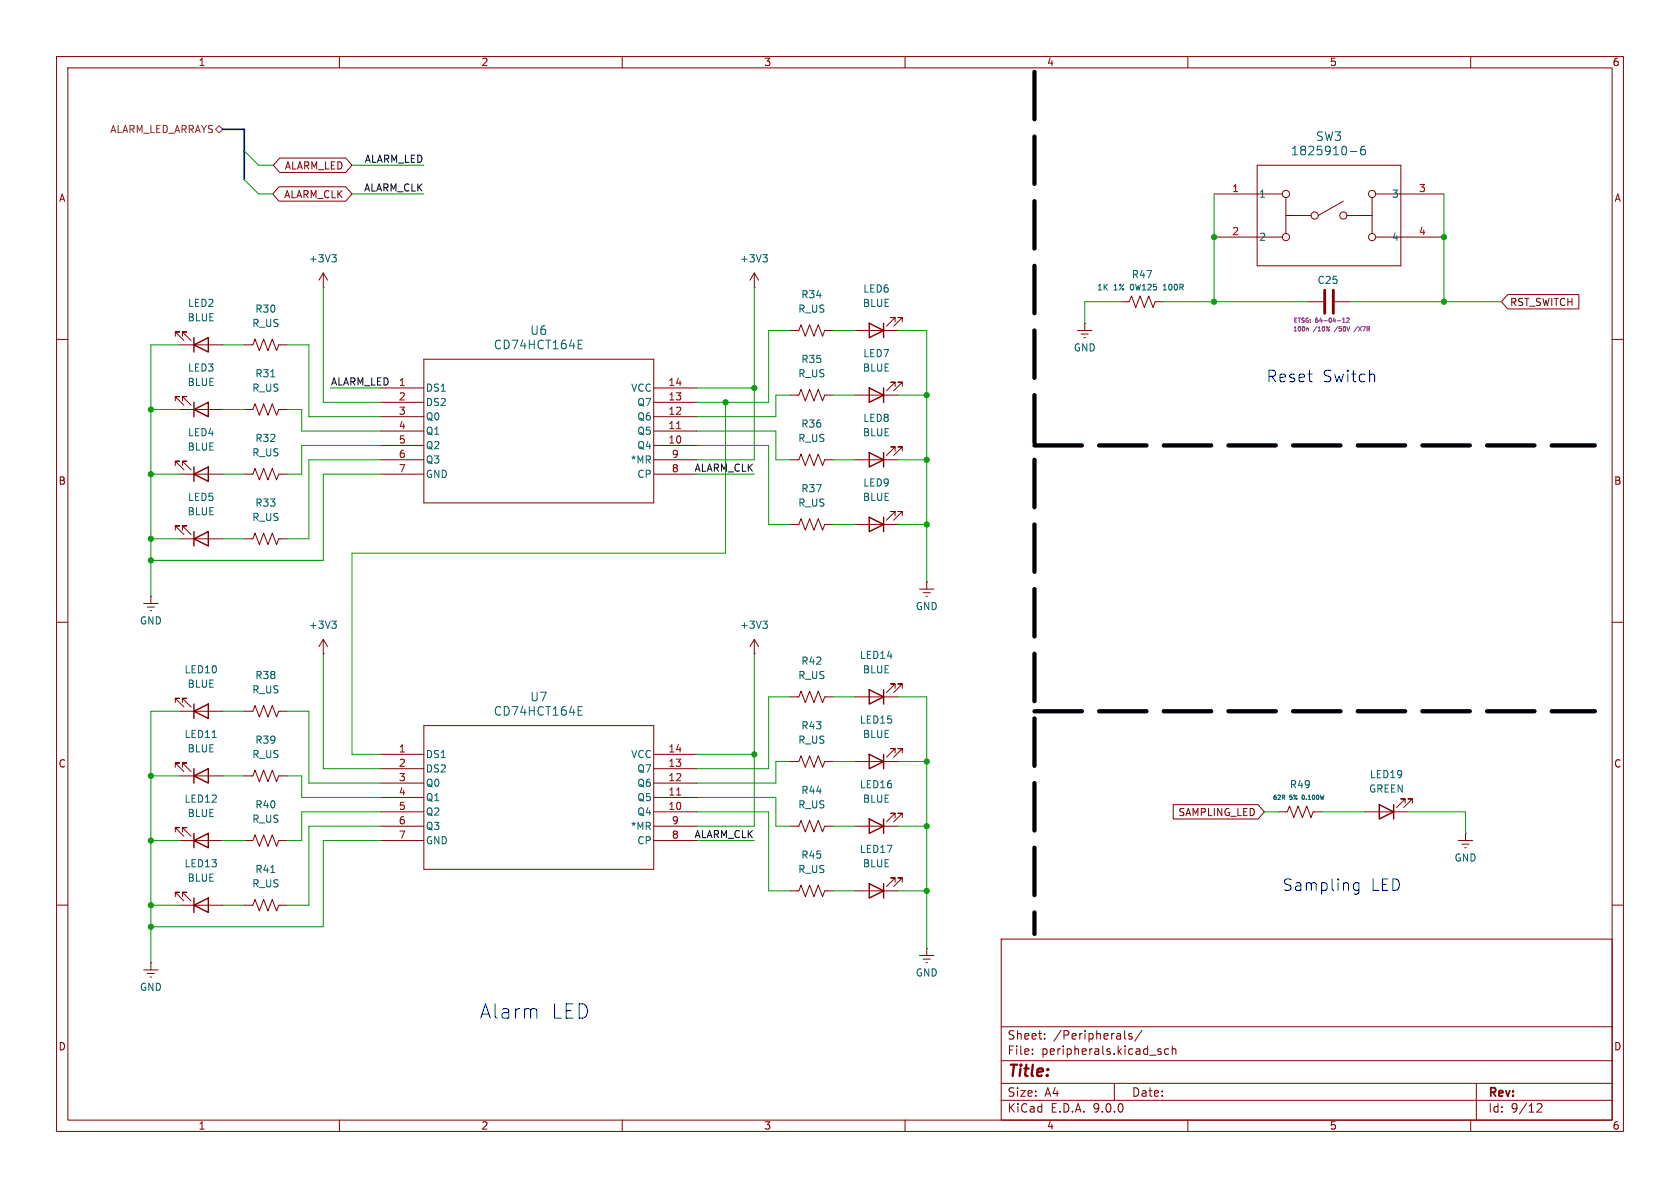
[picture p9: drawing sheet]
<svg xmlns="http://www.w3.org/2000/svg" width="297mm" height="210mm" viewBox="0 0 297 210" stroke-linecap="round" stroke-linejoin="round" font-family="sans-serif">
<g fill="none" stroke="#840000" stroke-width=".18">
<path d="M10 10h277v190h-277zM12 12h273v186h-273zM60 10v2M110 10v2M160 10v2M210 10v2M260 10v2M49.3 33h11.8l1.1 1.3-1.1 1.3h-11.8l-1.1-1.3zM49.4 27.9h11.7l1.1 1.3-1.1 1.3h-11.7l-1.1-1.3zM214.6 34.3h12.1M222.2 29.2h25.4v17.8h-25.4zM227.3 34.9v6.4"/>
<path d="M227.3 38.1h4.5M237.5 35.6l-4.5 2.5M238.1 38.1h4.5M242.6 34.9v6.4M243.2 34.3h12.1M31 59.4v-.7h.7h-.7l1.5 1.5M32.3 59.4v-.7h.7h-.7l1.5 1.5M57.1 50.8h.1M57.1 48.3v2.5M57.1 48.3l-.7 1.2M57.1 48.3l.8 1.2M133.3 50.8h.1"/>
<path d="M133.3 48.3l-.7 1.2M133.3 48.3l.8 1.2M133.3 48.3v2.5M139.7 58.4h1.5l.4-1 .8 2 .7-2 .8 2 .8-2 .7 2 .4-1h1.5M151.1 58.4h7.6M158.2 56.9v-.8h-.7h.7l-1.5 1.6M159.5 56.9v-.8h-.8h.8l-1.5 1.6M190.5 58.4h2.5M191.1 59.1h1.3M191.6 59.7h.3M191.8 57.2h.1M191.8 57.2v1.2"/>
<path d="M198.1 53.3h1.5l.4-1 .8 2.1 .7-2.1 .8 2.1 .8-2.1 .7 2.1 .4-1.1h1.5M214.6 41.9h12.1M231.1 53.3h2.8M236 53.3h2.8M243.2 41.9h12.1M266.5 52.1h12.6v2.5h-12.6l-1.1-1.3zM10 60h2M31 70.9v-.8h.7h-.7l1.5 1.5M31.7 72.4h7.7M31.7 61h7.7M32.3 70.9v-.8h.7h-.7l1.5 1.5M43.2 61h1.5l.4-1.1 .7 2.1 .8-2.1 .8 2.1 .7-2.1 .8 2.1 .4-1h1.5"/>
<path d="M43.2 72.4h1.5l.4-1 .7 2 .8-2 .8 2 .7-2 .8 2 .4-1h1.5M67.3 68.6h7.6M67.3 71.1h7.6M67.3 73.7h7.6M67.3 76.2h7.6M67.3 78.7h7.6M74.9 63.5h40.7v25.4h-40.7zM115.6 68.6h7.6M115.6 71.1h7.6M115.6 73.7h7.6M115.6 76.2h7.6M115.6 78.7h7.6"/>
<path d="M139.7 69.9h1.5l.4-1.1 .8 2.1 .7-2.1 .8 2.1 .8-2.1 .7 2.1 .4-1h1.5M151.1 69.9h7.6M158.2 79.8v-.8h-.7h.7l-1.5 1.5M158.2 68.3v-.7h-.7h.7l-1.5 1.5M159.5 79.8v-.8h-.8h.8l-1.5 1.5M159.5 68.3v-.7h-.8h.8l-1.5 1.5M285 60h2M31 82.3v-.8h.7h-.7l1.5 1.6M31 93.7v-.7h.7h-.7l1.5 1.5M31.7 83.8h7.7M31.7 95.3h7.7M32.3 82.3v-.8h.7h-.7l1.5 1.6"/>
<path d="M32.3 93.7v-.7h.7h-.7l1.5 1.5M43.2 83.8h1.5l.4-1 .7 2 .8-2 .8 2 .7-2 .8 2 .4-1h1.5M43.2 95.3h1.5l.4-1.1 .7 2.1 .8-2.1 .8 2.1 .7-2.1 .8 2.1 .4-1h1.5M67.3 83.8h7.6M67.3 81.3h7.6M115.6 83.8h7.6M115.6 81.3h7.6M139.7 81.3h1.5l.4-1 .8 2 .7-2 .8 2 .8-2 .7 2 .4-1h1.5M139.7 92.7h1.5l.4-1 .8 2 .7-2 .8 2 .8-2 .7 2 .4-1h1.5M151.1 81.3h7.6M151.1 92.7h7.6M158.2 91.2v-.8h-.7h.7l-1.5 1.5"/>
<path d="M159.5 91.2v-.8h-.8h.8l-1.5 1.5M10 110h2M25.4 106.7h2.5M26 107.3h1.3M26.5 108h.3M26.7 105.4h.1M26.7 105.4v1.3M57.1 115.6h.1M57.1 113l-.7 1.3M57.1 113l.8 1.3M57.1 113v2.6M133.3 115.6h.1"/>
<path d="M133.3 113v2.6M133.3 113l-.7 1.3M133.3 113l.8 1.3M162.6 104.1h2.5M163.2 104.8h1.3M163.7 105.4h.3M163.8 102.9h.1M163.8 102.9v1.2M285 110h2M31 135.6v-.7h.7h-.7l1.5 1.5M31 124.2v-.8h.7h-.7l1.5 1.6M31.7 137.2h7.7"/>
<path d="M31.7 125.7h7.7M32.3 135.6v-.7h.7h-.7l1.5 1.5M32.3 124.2v-.8h.7h-.7l1.5 1.6M43.2 137.2h1.5l.4-1.1 .7 2.1 .8-2.1 .8 2.1 .7-2.1 .8 2.1 .4-1h1.5M43.2 125.7h1.5l.4-1 .7 2 .8-2 .8 2 .7-2 .8 2 .4-1h1.5M67.3 133.4h7.6M67.3 135.9h7.6M67.3 138.4h7.6M74.9 128.3h40.7v25.4h-40.7zM115.6 133.4h7.6M115.6 135.9h7.6M115.6 138.4h7.6"/>
<path d="M139.7 134.6h1.5l.4-1 .8 2 .7-2 .8 2 .8-2 .7 2 .4-1h1.5M139.7 123.2h1.5l.4-1 .8 2 .7-2 .8 2 .8-2 .7 2 .4-1h1.5M151.1 123.2h7.6M151.1 134.6h7.6M158.2 121.7v-.8h-.7h.7l-1.5 1.5M158.2 133.1v-.8h-.7h.7l-1.5 1.6M159.5 121.7v-.8h-.8h.8l-1.5 1.5M159.5 133.1v-.8h-.8h.8l-1.5 1.6M31 147.1v-.8h.7h-.7l1.5 1.5M31 158.5v-.8h.7h-.7l1.5 1.6M31.7 148.6h7.7M32.3 147.1v-.8h.7h-.7l1.5 1.5"/>
<path d="M32.3 158.5v-.8h.7h-.7l1.5 1.6M43.2 148.6h1.5l.4-1 .7 2 .8-2 .8 2 .7-2 .8 2 .4-1h1.5M67.3 148.6h7.6M67.3 143.5h7.6M67.3 146.1h7.6M67.3 141h7.6M115.6 148.6h7.6M115.6 143.5h7.6M115.6 146.1h7.6M115.6 141h7.6M139.7 157.5h1.5l.4-1 .8 2 .7-2 .8 2 .8-2 .7 2 .4-1h1.5M139.7 146.1h1.5l.4-1.1 .8 2.1 .7-2.1 .8 2.1 .8-2.1 .7 2.1 .4-1h1.5"/>
<path d="M151.1 157.5h7.6M151.1 146.1h7.6M158.2 156v-.8h-.7h.7l-1.5 1.5M158.2 144.5v-.7h-.7h.7l-1.5 1.5M159.5 156v-.8h-.8h.8l-1.5 1.5M159.5 144.5v-.7h-.8h.8l-1.5 1.5M207.4 142.2h15l1.1 1.3-1.1 1.3h-15zM226.1 143.5h1.5l.4-1 .7 2 .8-2 .8 2 .7-2 .8 2 .4-1h1.5M241.3 143.5h7.6M248.4 142v-.8h-.8h.8l-1.5 1.5M249.7 142v-.8h-.8h.8l-1.5 1.5M257.8 148.6h2.5"/>
<path d="M258.4 149.2h1.3M259 149.9h.2M259.1 147.3h.1M259.1 147.3v1.3M10 160h2M25.4 171.5h2.5M26 172.1h1.3M26.5 172.7h.3M26.7 170.2h.1M26.7 170.2v1.3M31.7 160h7.7M43.2 160h1.5l.4-1 .7 2 .8-2 .8 2 .7-2 .8 2 .4-1h1.5"/>
<path d="M162.6 168.9h2.5M163.2 169.5h1.3M163.7 170.2h.3M163.8 167.6h.1M163.8 167.6v1.3M177 166h108v32h-108zM285 160h2M60 198v2M110 198v2M160 198v2M177 194.5h108M177 191.5h108"/>
<path d="M177 187.5h108M177 181.5h108M182.5 186.3v.1M182.5 185.5v.1M184.7 183.6v.1M184.7 182.8v.1M197 191.5v3M198.8 182.2v1.3l.2 .2M200.1 182.8l-.4-.1-.2 .2 .1 .2 .5 .2v.3h-.6M201.9 182.1l-1.3 2M204.7 185.8l.5 .2 .1 .1-.1 .2-.4 .1M204.7 185.5h.5"/>
<path d="M206.6 185.5l-.4-.1-.3 .3v.4l.1 .2h.6M207.2 185.5l.3-.1 .3 .1 .1 .9M207.2 184.9v1.5M210 198v2M260 198v2M261 191.5v6.5M271.7 195.2l.6-.1 .2 .1 .1 .3-.9 1.1h.9"/>
<circle cx="227.3" cy="34.3" r=".63"/>
<circle cx="232.4" cy="38.1" r=".63"/>
<circle cx="237.5" cy="38.1" r=".63"/>
<circle cx="242.6" cy="34.3" r=".63"/>
<circle cx="227.3" cy="41.9" r=".63"/>
<circle cx="242.6" cy="41.9" r=".63"/>
</g>
<g fill="none" stroke="#840000" stroke-width=".25">
<path d="M34.3 59.7v2.5M153.7 57.2l2.5 1.2-2.5 1.3zM156.2 57.2v2.5M34.3 72.4l2.5-1.3v2.6zM34.3 61l2.5-1.3v2.5zM34.3 71.1v2.6M153.7 68.6l2.5 1.3-2.5 1.2zM156.2 68.6v2.5M34.3 83.8l2.5-1.2v2.5zM34.3 95.3l2.5-1.3v2.5zM34.3 82.6v2.5M34.3 94v2.5"/>
<path d="M153.7 80l2.5 1.3-2.5 1.3zM153.7 91.4l2.5 1.3-2.5 1.3zM156.2 80v2.6M156.2 91.4v2.6M34.3 137.2l2.5-1.3v2.5zM34.3 125.7l2.5-1.2v2.5zM34.3 124.5v2.5M34.3 135.9v2.5M153.7 121.9l2.5 1.3-2.5 1.3zM153.7 133.4l2.5 1.2-2.5 1.3zM156.2 121.9v2.6M156.2 133.4v2.5"/>
<path d="M34.3 148.6l2.5-1.3v2.6zM34.3 147.3v2.6M34.3 158.8v2.5M153.7 156.2l2.5 1.3-2.5 1.3zM153.7 144.8l2.5 1.3-2.5 1.2zM156.2 144.8v2.5M156.2 156.2v2.6M243.8 142.2l2.6 1.3-2.6 1.3zM246.4 142.2v2.6M34.3 160l2.5-1.2v2.5z"/>
</g>
<g fill="none" stroke="#006464" stroke-width=".18">
<path d="M238.7 26.8h1.2M241.3 25.8a.6 .6 0 0 0-.8 .7v.6l.2 .2 .4 .1 .2-.2 .1-.5-.1-.2-.5-.1-.3 .3M58.7 45h.7l-.4 .5M59.2 45.5l.2 .3v.3l-.2 .2M134.9 45h.7l-.4 .5M135.4 45.5l.2 .3v.3l-.2 .2M205.6 51.3h.6M205.7 50.5h-.1M47.9 66.6h.7M102.2 60.9h.5M102.2 61.7h.7M102.2 60.1h.7"/>
<path d="M58.7 109.8h.7l-.4 .5M59.2 110.3l.2 .2v.3l-.2 .3M134.9 109.8h.7l-.4 .5M135.4 110.3l.2 .2v.3l-.2 .3M37.5 130.4h.8M102.2 125.6h.5M102.2 126.4h.7M102.2 124.9h.7M47.9 154.2h.7"/>
</g>
<path d="M119.6 75.8h.7M119.6 140.6h.7" fill="none" stroke="#a90000" stroke-width=".18"/>
<path d="M234.2 51.3v4.1M235.7 51.3v4.1" fill="none" stroke="#840000" stroke-width=".51"/>
<path d="M231.1 58l.2 .1v.4M234.9 58.3l.2 .1-.2 .1M235.1 57.7l-.6 .8M237.3 57h.5M237.3 56.4l.3-.2v.8M238.1 56.3l.3-.1 .1 .2-.5 .6h.5M240 57.7l-.7 1" fill="none" stroke="#840084" stroke-width=".18"/>
<path d="M38.7 22.2l.7 .7-.7 .6-.6-.6z" fill="none" stroke="#725600" stroke-width=".18"/>
<path d="M182.9 12.7v152.4M182.9 78.7h99M182.9 125.7h99" fill="none" stroke="#000" stroke-width=".76" stroke-dasharray="8.4 3"/>
<path d="M39.4 22.9h3.8v8.9" fill="none" stroke="#000084" stroke-width=".3"/>
<g fill="none" stroke="#009600" stroke-width=".18">
<path d="M43.2 26.7l2.5 2.5h2.6M43.2 31.8l2.5 2.5h2.6M62.2 29.2h12.7M62.2 34.3h12.7M214.6 34.3v19M255.3 34.3v19M57.1 50.8v20.3h10.2M133.3 50.8v30.5h-10.1M139.7 58.4h-3.8v12.7h-12.7M147.3 58.4h3.8M158.7 58.4h5.1v44.5M198.1 53.3h-6.3v3.9"/>
<path d="M205.7 53.3h25.4M238.8 53.3h26.6M26.7 72.4h5M31.7 61h-5v44.4M39.4 61h3.8M39.4 72.4h3.8M50.8 72.4h2.5v3.8h14M50.8 61h3.8v12.7h12.7M58.4 68.6h8.9M67.3 78.7h-14v5.1h-2.5M123.2 78.7h12.7v14h3.8M123.2 76.2h14v5.1h2.5"/>
<path d="M123.2 68.6h10.1M128.3 71.1v26.7h-66.1v35.6h5.1M139.7 69.9h-2.5v3.8h-14M147.3 69.9h3.8M158.7 69.9h5.1M26.7 83.8h5M26.7 95.3h5M39.4 83.8h3.8M39.4 95.3h3.8M67.3 81.3h-12.7v14h-3.8M67.3 83.8h-10.2v15.3h-30.4M123.2 83.8h10.1"/>
<path d="M147.3 92.7h3.8M147.3 81.3h3.8M158.7 92.7h5.1M158.7 81.3h5.1M57.1 115.6v20.3h10.2M133.3 115.6v30.5h-10.1M26.7 137.2h5M31.7 125.7h-5v44.5M39.4 125.7h3.8M39.4 137.2h3.8M50.8 125.7h3.8v12.7h12.7M50.8 137.2h2.5v3.8h14"/>
<path d="M123.2 133.4h10.1M139.7 123.2h-3.8v12.7h-12.7M139.7 134.6h-2.5v3.8h-14M147.3 123.2h3.8M147.3 134.6h3.8M158.7 123.2h5.1v44.4M158.7 134.6h5.1M26.7 148.6h5M39.4 148.6h3.8M67.3 146.1h-12.7v13.9h-3.8M67.3 143.5h-14v5.1h-2.5M67.3 148.6h-10.2v15.2h-30.4"/>
<path d="M123.2 148.6h10.1M123.2 143.5h12.7v14h3.8M123.2 141h14v5.1h2.5M147.3 157.5h3.8M147.3 146.1h3.8M158.7 157.5h5.1M158.7 146.1h5.1M223.5 143.5h2.6M233.7 143.5h7.6M248.9 143.5h10.2v3.8M26.7 160h5M39.4 160h3.8"/>
</g>
<path d="M242.7 66.1l.3 .3v1.1M239.3 157l.4 .4 .5-.1M240.2 156v1.7a.55 .55 0 0 1-.8 .3M240.2 156.1l-.5-.1-.4 .4" fill="none" stroke="#0000c2" stroke-width=".18"/>
<g fill="#009600" stroke="#009600" stroke-width=".18">
<circle cx="128.3" cy="71.1" r=".46"/>
<circle cx="163.8" cy="146.1" r=".46"/>
<circle cx="163.8" cy="157.5" r=".46"/>
<circle cx="163.8" cy="92.7" r=".46"/>
<circle cx="163.8" cy="69.9" r=".46"/>
<circle cx="163.8" cy="81.3" r=".46"/>
<circle cx="163.8" cy="134.6" r=".46"/>
<circle cx="26.7" cy="163.8" r=".46"/>
<circle cx="26.7" cy="160" r=".46"/>
<circle cx="26.7" cy="137.2" r=".46"/>
<circle cx="26.7" cy="148.6" r=".46"/>
<circle cx="133.3" cy="68.6" r=".46"/>
<circle cx="133.3" cy="133.4" r=".46"/>
<circle cx="255.3" cy="53.3" r=".46"/>
<circle cx="255.3" cy="41.9" r=".46"/>
<circle cx="214.6" cy="53.3" r=".46"/>
<circle cx="214.6" cy="41.9" r=".46"/>
<circle cx="26.7" cy="95.3" r=".46"/>
<circle cx="26.7" cy="99.1" r=".46"/>
<circle cx="26.7" cy="72.4" r=".46"/>
<circle cx="26.7" cy="83.8" r=".46"/>
</g>
<g font-size="3.5" fill="#0000c2">
<text x="84.8" y="180.3">Alarm</text>
<text x="97.4" y="180.3">LED</text>
</g>
<g font-size="2.8" fill="#0000c2">
<text x="223.8" y="67.8">Reset</text>
<text x="233.8" y="67.8">Switch</text>
<text x="226.7" y="157.7">Sampling</text>
<text x="242.3" y="157.7">LED</text>
</g>
<text font-size="2.8" fill="#840000" x="178" y="190.9">Title:</text>
<g font-size="2.1" fill="#006464">
<text x="228.1" y="27.7">1825910-6</text>
<text x="232.6" y="25.1">SW3</text>
<text x="93.6" y="59.4">U6</text>
<text x="87.2" y="62">CD74HCT164E</text>
<text x="93.6" y="124.2">U7</text>
<text x="87.2" y="126.7">CD74HCT164E</text>
</g>
<g font-size="2.1" fill="#840000">
<text x="178" y="184">Sheet:</text>
<text x="186.2" y="184">/Peripherals/</text>
<text x="178" y="186.7">File:</text>
<text x="184.1" y="186.7">peripherals.kicad_sch</text>
<text x="178" y="196.9">KiCad</text>
<text x="178" y="194.1">Size:</text>
<text x="184.7" y="194.1">A4</text>
<text x="185.7" y="196.9">E.D.A.</text>
<text x="193.3" y="196.9">9.0.0</text>
<text x="200" y="194.1">Date:</text>
<text x="263" y="194.3">Rev:</text>
<text x="263" y="196.9">Id:</text>
<text x="267.1" y="196.9">9/12</text>
</g>
<g font-size="1.8" fill="#840000">
<text x="35" y="11.9">1</text>
<text x="85" y="11.9">2</text>
<text x="135" y="11.9">3</text>
<text x="185" y="11.9">4</text>
<text x="235" y="11.9">5</text>
<text x="285" y="11.9">6</text>
<text x="10.3" y="35.9">A</text>
<text x="50.1" y="35.2">ALARM_CLK</text>
<text x="50.3" y="30.2">ALARM_LED</text>
<text x="285.3" y="35.9">A</text>
<text x="266.9" y="54.3">RST_SWITCH</text>
<text x="10.3" y="85.9">B</text>
<text x="285.3" y="85.9">B</text>
<text x="10.3" y="135.9">C</text>
<text x="285.3" y="135.9">C</text>
<text x="208.2" y="144.5">SAMPLING_LED</text>
<text x="10.3" y="185.9">D</text>
<text x="285.3" y="185.9">D</text>
<text x="35" y="199.9">1</text>
<text x="85" y="199.9">2</text>
<text x="135" y="199.9">3</text>
<text x="185" y="199.9">4</text>
<text x="235" y="199.9">5</text>
<text x="285" y="199.9">6</text>
</g>
<text font-size="1.8" fill="#725600" x="19.4" y="23.7">ALARM_LED_ARRAYS</text>
<g font-size="1.8" fill="#0f0f0f">
<text x="64.4" y="28.9">ALARM_LED</text>
<text x="64.3" y="33.9">ALARM_CLK</text>
<text x="58.4" y="68.2">ALARM_LED</text>
<text x="122.7" y="83.5">ALARM_CLK</text>
<text x="122.7" y="148.2">ALARM_CLK</text>
</g>
<g font-size="1.8" fill="#a90000">
<text x="217.7" y="34">1</text>
<text x="250.8" y="34">3</text>
<text x="217.7" y="41.7">2</text>
<text x="250.8" y="41.7">4</text>
<text x="70.4" y="68.3">1</text>
<text x="70.4" y="70.9">2</text>
<text x="118.1" y="68.3">14</text>
<text x="118.1" y="70.9">13</text>
<text x="70.4" y="73.4">3</text>
<text x="70.4" y="75.9">4</text>
<text x="118.1" y="73.4">12</text>
<text x="118.1" y="75.9">11</text>
<text x="70.4" y="78.5">5</text>
<text x="70.4" y="81">6</text>
<text x="70.4" y="83.6">7</text>
<text x="118.1" y="78.5">10</text>
<text x="118.7" y="81">9</text>
<text x="118.7" y="83.6">8</text>
<text x="70.4" y="133.1">1</text>
<text x="70.4" y="135.6">2</text>
<text x="118.1" y="133.1">14</text>
<text x="118.1" y="135.6">13</text>
<text x="70.4" y="138.2">3</text>
<text x="70.4" y="140.7">4</text>
<text x="70.4" y="143.3">5</text>
<text x="118.1" y="138.2">12</text>
<text x="118.1" y="140.7">11</text>
<text x="118.1" y="143.3">10</text>
<text x="70.4" y="145.8">6</text>
<text x="70.4" y="148.3">7</text>
<text x="118.7" y="145.8">9</text>
<text x="118.7" y="148.3">8</text>
</g>
<g font-size="1.8" fill="#006464">
<text x="222.5" y="35.2">1</text>
<text x="246" y="35.2">3</text>
<text x="54.5" y="46.6">+3V3</text>
<text x="130.7" y="46.6">+3V3</text>
<text x="222.5" y="42.8">2</text>
<text x="246" y="42.8">4</text>
<text x="141.6" y="52.9">R34</text>
<text x="152.5" y="51.9">LED6</text>
<text x="200" y="49.4">R47</text>
<text x="232.8" y="50.4">C25</text>
<text x="33.1" y="57">BLUE</text>
<text x="33.1" y="54.5">LED2</text>
<text x="44.5" y="58">R_US</text>
<text x="45" y="55.5">R30</text>
<text x="141" y="55.5">R_US</text>
<text x="152.4" y="54.5">BLUE</text>
<text x="33.1" y="65.9">LED3</text>
<text x="141.6" y="64.4">R35</text>
<text x="152.4" y="65.9">BLUE</text>
<text x="152.5" y="63.3">LED7</text>
<text x="189.7" y="62.3">GND</text>
<text x="33.1" y="68.4">BLUE</text>
<text x="44.5" y="69.4">R_US</text>
<text x="45" y="66.9">R31</text>
<text x="75.2" y="69.4">DS1</text>
<text x="75.2" y="72">DS2</text>
<text x="111.5" y="69.4">VCC</text>
<text x="112.6" y="72">Q7</text>
<text x="141" y="66.9">R_US</text>
<text x="33.1" y="77.3">LED4</text>
<text x="75.2" y="74.5">Q0</text>
<text x="75.2" y="77.1">Q1</text>
<text x="112.6" y="74.5">Q6</text>
<text x="112.6" y="77.1">Q5</text>
<text x="141.6" y="75.8">R36</text>
<text x="152.4" y="77.3">BLUE</text>
<text x="152.5" y="74.8">LED8</text>
<text x="33.1" y="79.9">BLUE</text>
<text x="44.5" y="80.9">R_US</text>
<text x="45" y="78.3">R32</text>
<text x="75.2" y="79.6">Q2</text>
<text x="75.2" y="82.1">Q3</text>
<text x="111.4" y="82.1">*MR</text>
<text x="112.6" y="79.6">Q4</text>
<text x="141" y="78.3">R_US</text>
<text x="33.1" y="88.7">LED5</text>
<text x="45" y="89.8">R33</text>
<text x="75.2" y="84.7">GND</text>
<text x="112.6" y="84.7">CP</text>
<text x="141" y="89.8">R_US</text>
<text x="141.6" y="87.2">R37</text>
<text x="152.4" y="88.7">BLUE</text>
<text x="152.5" y="86.2">LED9</text>
<text x="33.1" y="91.3">BLUE</text>
<text x="44.5" y="92.3">R_US</text>
<text x="24.6" y="110.6">GND</text>
<text x="54.5" y="111.4">+3V3</text>
<text x="130.7" y="111.4">+3V3</text>
<text x="161.8" y="108.1">GND</text>
<text x="32.5" y="119.2">LED10</text>
<text x="141.6" y="117.7">R42</text>
<text x="151.9" y="116.7">LED14</text>
<text x="152.4" y="119.2">BLUE</text>
<text x="33.1" y="121.8">BLUE</text>
<text x="44.5" y="122.8">R_US</text>
<text x="45" y="120.2">R38</text>
<text x="141" y="120.2">R_US</text>
<text x="32.5" y="130.7">LED11</text>
<text x="45" y="131.7">R39</text>
<text x="141" y="131.7">R_US</text>
<text x="141.6" y="129.1">R43</text>
<text x="151.9" y="128.1">LED15</text>
<text x="152.4" y="130.7">BLUE</text>
<text x="33.1" y="133.2">BLUE</text>
<text x="44.5" y="134.2">R_US</text>
<text x="75.2" y="134.2">DS1</text>
<text x="75.2" y="136.8">DS2</text>
<text x="111.5" y="134.2">VCC</text>
<text x="112.6" y="136.8">Q7</text>
<text x="242.1" y="137.8">LED19</text>
<text x="32.5" y="142.1">LED12</text>
<text x="45" y="143.1">R40</text>
<text x="75.2" y="139.3">Q0</text>
<text x="75.2" y="141.8">Q1</text>
<text x="112.6" y="139.3">Q6</text>
<text x="112.6" y="141.8">Q5</text>
<text x="141" y="143.1">R_US</text>
<text x="141.6" y="140.6">R44</text>
<text x="151.9" y="139.5">LED16</text>
<text x="152.4" y="142.1">BLUE</text>
<text x="227.9" y="139.5">R49</text>
<text x="241.9" y="140.3">GREEN</text>
<text x="33.1" y="144.6">BLUE</text>
<text x="44.5" y="145.6">R_US</text>
<text x="75.2" y="144.4">Q2</text>
<text x="75.2" y="146.9">Q3</text>
<text x="75.2" y="149.5">GND</text>
<text x="111.4" y="146.9">*MR</text>
<text x="112.6" y="144.4">Q4</text>
<text x="112.6" y="149.5">CP</text>
<text x="32.5" y="153.5">LED13</text>
<text x="45" y="154.5">R41</text>
<text x="141" y="154.5">R_US</text>
<text x="141.6" y="152">R45</text>
<text x="151.9" y="151">LED17</text>
<text x="152.4" y="153.5">BLUE</text>
<text x="257" y="152.5">GND</text>
<text x="33.1" y="156.1">BLUE</text>
<text x="44.5" y="157.1">R_US</text>
<text x="161.8" y="172.8">GND</text>
<text x="24.6" y="175.4">GND</text>
</g>
<g font-size="1.4" fill="#006464">
<text x="193.9" y="51.5">1K</text>
<text x="196.9" y="51.5">1%</text>
<text x="200" y="51.5">0W125</text>
<text x="206.1" y="51.5">100R</text>
</g>
<g font-size="1.1" fill="#840084">
<text x="228.5" y="58.8">100n</text>
<text x="228.6" y="57.3">ETSG:</text>
<text x="232.2" y="58.8">/10%</text>
<text x="232.6" y="57.3">64-04-12</text>
<text x="236.2" y="58.8">/50V</text>
<text x="240" y="58.8">/X7R</text>
</g>
<g font-size="1.1" fill="#006464">
<text x="224.9" y="141.6">62R</text>
<text x="228" y="141.6">5%</text>
<text x="230.5" y="141.6">0.100W</text>
</g>
</svg>
